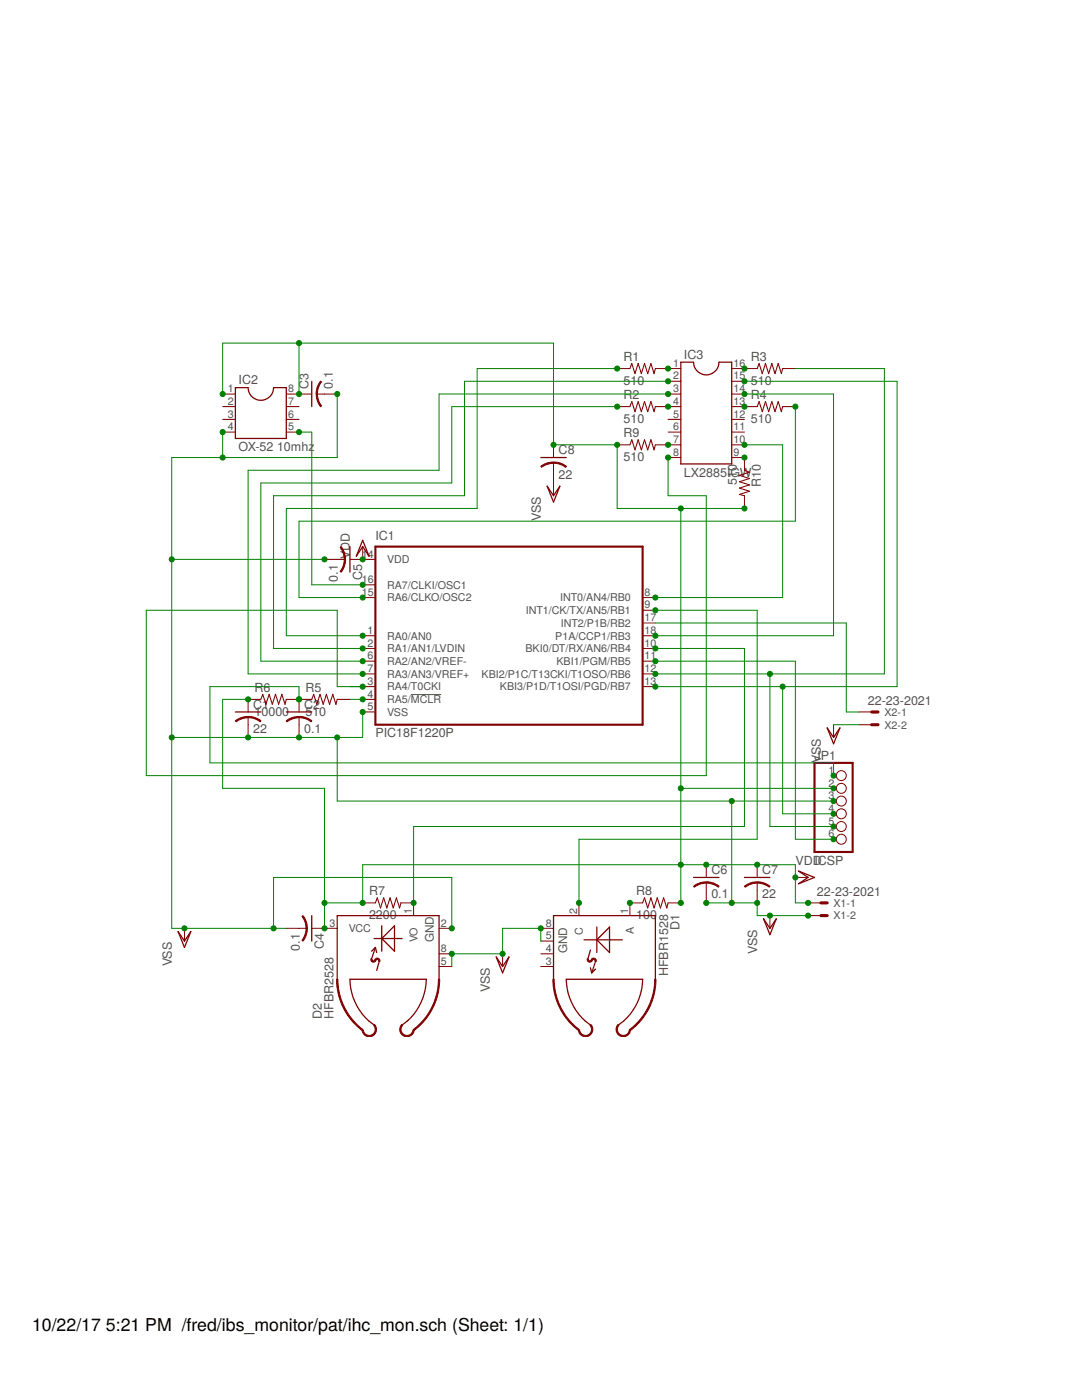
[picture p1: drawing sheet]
<svg xmlns="http://www.w3.org/2000/svg" width="216mm" height="279mm" viewBox="0 0 216 279" stroke-linecap="round" stroke-linejoin="round" font-family="sans-serif">
<path d="M82 138.6h6" fill="none" stroke="#505050" stroke-width=".2"/>
<path d="M74.9 109.1h53.3v35.5h-53.3zM162.5 152.3h7.6v17.7h-7.6z" fill="none" stroke="#800000" stroke-width=".42"/>
<g fill="none" stroke="#800000" stroke-width=".2">
<path d="M44.4 78.6h2.6M57.1 78.6h5.1M63.2 78.6h4.1M123.1 73.6h2.6M130.8 73.6h5M133.3 78.6h2.5M133.3 76.1h2.5M146 78.6h2.5M146 73.6h5.1M146 76.1h2.5M156.2 73.6h2.5M44.4 81.2h2.6"/>
<path d="M44.4 83.7h2.6M44.4 86.2h2.6M57.1 81.2h2.6M57.1 83.7h2.6M57.1 86.2h2.6M110.4 88.8v2.5M110.4 92.3v6.6M123.1 81.2h2.6M123.1 88.8h2.6M130.8 81.2h5M130.8 88.8h5M133.3 83.7h2.5"/>
<path d="M133.3 86.2h2.5M133.3 91.3h2.5M146 81.2h5.1M146 83.7h2.5M146 86.2h2.5M146 88.8h2.5M146 91.3h2.5v2.6M148.5 98.9v2.6M156.2 81.2h2.5M64.7 111.6h4.1M69.8 111.6h5.1M72.4 119.3h2.5"/>
<path d="M72.4 116.7h2.5M72.4 109.1v2.5M128.2 119.3h2.6M52 139.6h-2.5v2.5M57.1 139.6h5.1M59.7 139.6v2.5M67.3 139.6h2.5M72.4 132h2.5M72.4 134.5h2.5M72.4 137h2.5M72.4 139.6h2.5M72.4 126.9h2.5"/>
<path d="M72.4 129.4h2.5M128.2 132h2.6M128.2 134.5h2.6M128.2 137h2.6M128.2 121.8h2.6M128.2 124.3h2.6M128.2 126.9h2.6M128.2 129.4h2.6M49.5 143.1v4.1M59.7 143.1v4.1M72.4 142.1h2.5M166.3 154.8h.6"/>
<path d="M166.3 157.3h.6M166.3 159.9h.6M166.3 144.6v2.6M171.4 142.1h2.5M171.4 144.6h2.5M140.9 172.6v2.5M140.9 176.1v4.1M151.1 172.6v2.5M151.1 176.1v4.1M158.7 175.1h2.5M166.3 162.4h.6M166.3 165h.6"/>
<path d="M166.3 167.5h.6M36.8 185.3v2.5M57.1 185.3h4.1M62.2 185.3h5.1M72.4 180.2h2.5M80 180.2h2.5v2.5M87.6 192.9h2.5M87.6 190.4h2.5M87.6 185.3h2.5M100.3 190.4v2.5M107.9 192.9h2.5M107.9 190.4h2.5"/>
<path d="M107.9 185.3h2.5M107.9 187.8h2.5M115.5 180.2v2.5M128.2 180.2h-2.5v2.5M133.3 180.2h2.5M153.6 182.7v2.6M161.2 180.2h2.6M161.2 182.7h2.6"/>
<circle cx="167.9" cy="154.8" r=".99"/>
<circle cx="167.9" cy="159.9" r=".99"/>
<circle cx="167.9" cy="157.3" r=".99"/>
<circle cx="167.9" cy="162.4" r=".99"/>
<circle cx="167.9" cy="165" r=".99"/>
<circle cx="167.9" cy="167.5" r=".99"/>
</g>
<g fill="none" stroke="#800000" stroke-width=".25">
<path d="M47 77.4h2.5a2.54 2.54 0 0 0 2.5 2.5 2.54 2.54 0 0 0 2.6-2.5h2.5v10.1h-10.1zM62.2 76.1v5.1M135.8 72.3h2.6a2.54 2.54 0 0 0 2.5 2.5 2.54 2.54 0 0 0 2.6-2.5h2.5v20.3h-10.2zM107.9 91.3h5.1M109.2 97l1.2 1.9 1.3-1.9-1.3 3.2zM69.8 109.1v5.1M72.4 107.8l1.2 3.2-1.2-1.9-1.3 1.9zM47 142.1h5M57.1 142.1h5.1M165.1 145.3l1.2 1.9 1.3-1.9-1.3 3.1zM138.4 175.1h5.1M148.5 175.1h5.1"/>
<path d="M159.3 173.8l3.2 1.3-3.2 1.3 1.9-1.3zM35.5 185.9l1.3 1.9 1.3-1.9-1.3 3.2zM62.2 182.7v5.1M67.3 195.4v-12.7h20.3v12.7M74.7 187.3h5.5M74.9 189.1l-.8 2.3M74.9 189.1l-.8 .7M74.9 189.1l.3 1M75.7 191.9l-.5 1.8M76.2 184.8v5M78.7 184.8v5l-2.5-2.5zM99 191l1.3 1.9 1.3-1.9-1.3 3.2z"/>
<path d="M110.4 195.4v-12.7h20.4v12.7M116.5 187.6h7.7M117.8 189.6l-.5 1.8M117.8 193.1l.3 1.1M118.8 191.9l-.7 2.3M118.8 193.4l-.7 .8M119.1 185v5.1M121.6 185v5.1l-2.5-2.5zM152.4 183.4l1.2 1.9 1.3-1.9-1.3 3.1zM74.7 204.6a11.2 11.2 0 0 1-4.9-9.2h15.3a11.4 11.4 0 0 1-4.9 9.2M117.8 204.6a11.3 11.3 0 0 1-4.8-9.2h15.2a11.2 11.2 0 0 1-4.8 9.2"/>
</g>
<g fill="#800000" stroke="#800000" stroke-width=".2">
<path d="M117.2 191.3l.2 .1 .1 .3h.3l.2-.1 .2 .1a.53 .53 0 0 1-.7 .3 .53 .53 0 0 1-.3-.7z" fill-rule="evenodd"/>
<path d="M118.1 191.3a.54 .54 0 0 1 .6 0 .54 .54 0 0 1 .3 .6l-.3-.1-.1-.3h-.2l-.2 .2-.2-.1z" fill-rule="evenodd"/>
<path d="M130.6 195.4h.3a12.6 12.6 0 0 1-5.1 10.3l-.2-.2a12.6 12.6 0 0 0 5-10.1z" fill-rule="evenodd"/>
<path d="M110.3 195.4h.3a12.6 12.6 0 0 0 5 10.1l-.1 .2a12.8 12.8 0 0 1-5.2-10.3z" fill-rule="evenodd"/>
<path d="M123.2 204.6l.1-.1 .2 .1a1.19 1.19 0 0 0 .4 1.9 1.19 1.19 0 0 0 1.7-.9h.2a1.45 1.45 0 0 1-1.9 1.2 1.45 1.45 0 0 1-.7-2.2z" fill-rule="evenodd"/>
<path d="M115.4 205.6h.3a1.19 1.19 0 0 0 1.6 .9 1.19 1.19 0 0 0 .4-1.9l.2-.1a1.46 1.46 0 0 1-.5 2.3 1.46 1.46 0 0 1-2-1.2z" fill-rule="evenodd"/>
<path d="M74.9 191.3a.53 .53 0 0 1 .7 0 .53 .53 0 0 1 .2 .6l-.5-.4-.3 .2-.2-.1z" fill-rule="evenodd"/>
<path d="M74 191.3l.5 .5 .3-.2 .2 .1a.53 .53 0 0 1-.7 .3 .53 .53 0 0 1-.3-.7z" fill-rule="evenodd"/>
<path d="M87.5 195.4h.2a12.7 12.7 0 0 1-5.1 10.3l-.2-.2a12.6 12.6 0 0 0 5.1-10.1z" fill-rule="evenodd"/>
<path d="M67.2 195.4h.2a12.7 12.7 0 0 0 5 10.1l-.1 .2a12.7 12.7 0 0 1-5.1-10.3z" fill-rule="evenodd"/>
<path d="M80.1 204.5l.2 .1a1.2 1.2 0 0 0 .4 1.9 1.2 1.2 0 0 0 1.7-.9h.3a1.45 1.45 0 0 1-2.1 1.2 1.45 1.45 0 0 1-.5-2.3z" fill-rule="evenodd"/>
<path d="M72.2 205.6h.3a1.19 1.19 0 0 0 1.7 .9 1.19 1.19 0 0 0 .3-1.9l.2-.1a1.45 1.45 0 0 1-.4 2.3 1.45 1.45 0 0 1-2.1-1.2z" fill-rule="evenodd"/>
<path d="M49.5 143l1.4 .2 1.2 .6-.2 .3-1.4-.7-1-.2z" fill-rule="evenodd"/>
<path d="M47 143.8l1.2-.6 1.3-.2v.2l-1 .2-1.4 .7z" fill-rule="evenodd"/>
<path d="M59.7 143l1.3 .2 1.2 .6-.1 .3-.9-.6-1.5-.3z" fill-rule="evenodd"/>
<path d="M57.1 143.8l1.2-.6 1.4-.2v.2l-1 .2-1.4 .7z" fill-rule="evenodd"/>
<path d="M64 76.1l.2 .1-.7 1.4-.2 1h-.2v-.3a3.9 3.9 0 0 1 .9-2.2z" fill-rule="evenodd"/>
<path d="M63.1 78.6h.3l.1 1 .7 1.4-.2 .2-.7-1.2z" fill-rule="evenodd"/>
<path d="M61.1 185.3h.2v.8l-.4 1-.4 .7-.2-.1 .6-1.4z" fill-rule="evenodd"/>
<path d="M60.3 182.9l.2-.2 .4 .7 .4 1v.9h-.2l-.2-1z" fill-rule="evenodd"/>
<path d="M68.7 111.6h.3l-.1 .9-.4 1-.4 .7-.2-.2 .5-.8z" fill-rule="evenodd"/>
<path d="M67.9 109.2l.2-.1 .4 .7 .4 1v.8h-.2l-.1-1z" fill-rule="evenodd"/>
<path d="M140.9 176h.3a3.9 3.9 0 0 1 2.3 .9l-.2 .2-.8-.5-1.6-.4z" fill-rule="evenodd"/>
<path d="M138.4 176.9l1.2-.7 1.3-.2v.3l-1 .1-1.4 .7z" fill-rule="evenodd"/>
<path d="M151.1 176h.3a3.9 3.9 0 0 1 2.2 .9l-.1 .2-1.4-.7-1-.2z" fill-rule="evenodd"/>
<path d="M148.5 176.9l1.2-.7 1.4-.2v.3l-1 .1-1.4 .7z" fill-rule="evenodd"/>
<path d="M110.4 92.2h.3a4.1 4.1 0 0 1 2.3 .9l-.1 .2-1.4-.7-1.1-.1z" fill-rule="evenodd"/>
<path d="M107.9 93.1l1.2-.7 1.3-.2v.3l-1.5 .3-.8 .5z" fill-rule="evenodd"/>
</g>
<path d="M125.7 73.6l.4-1.1 .6 2.1 .6-2.1 .7 2.1 .6-2.1 .6 2.1 .7-2.1 .6 2.1 .3-1M151.1 73.6l.4-1.1 .6 2.1 .6-2.1 .7 2.1 .6-2.1 .6 2.1 .7-2.1 .6 2.1 .3-1M125.7 81.2l.4-1.1 .6 2.1 .6-2.1 .7 2.1 .6-2.1 .6 2.1 .7-2.1 .6 2.1 .3-1M125.7 88.8l.4-1 .6 2 .6-2 .7 2 .6-2 .6 2 .7-2 .6 2 .3-1M148.5 93.9l1.1 .3-2.1 .7 2.1 .6-2.1 .6 2.1 .7-2.1 .6 2.1 .6-2.1 .7 1 .2M151.1 81.2l.4-1.1 .6 2.1 .6-2.1 .7 2.1 .6-2.1 .6 2.1 .7-2.1 .6 2.1 .3-1M52 139.6l.4-1 .7 2 .6-2 .6 2 .7-2 .6 2 .6-2 .7 2 .2-1M62.2 139.6l.4-1 .6 2 .7-2 .6 2 .6-2 .7 2 .6-2 .6 2 .3-1M74.9 180.2l.4-1 .6 2 .7-2 .6 2 .6-2 .7 2 .6-2 .6 2 .3-1M128.2 180.2l.4-1 .6 2 .7-2 .6 2 .6-2 .7 2 .6-2 .7 2 .2-1" fill="none" stroke="#800000" stroke-width=".21"/>
<path d="M173.9 142.1h1.3M173.9 144.6h1.3M163.8 180.2h1.3M163.8 182.7h1.3" fill="none" stroke="#800000" stroke-width=".61"/>
<g fill="#008000" stroke="#008000" stroke-width=".2">
<circle cx="133.3" cy="73.6" r=".51"/>
<circle cx="133.3" cy="81.2" r=".51"/>
<circle cx="148.5" cy="73.6" r=".51"/>
<circle cx="148.5" cy="81.2" r=".51"/>
<circle cx="72.4" cy="139.6" r=".51"/>
<circle cx="82.5" cy="180.2" r=".51"/>
<circle cx="130.8" cy="129.4" r=".51"/>
<circle cx="125.7" cy="180.2" r=".51"/>
<circle cx="133.3" cy="88.8" r=".51"/>
<circle cx="130.8" cy="121.8" r=".51"/>
<circle cx="115.5" cy="180.2" r=".51"/>
<circle cx="130.8" cy="132" r=".51"/>
<circle cx="166.3" cy="167.5" r=".51"/>
<circle cx="72.4" cy="126.9" r=".51"/>
<circle cx="123.1" cy="73.6" r=".51"/>
<circle cx="72.4" cy="129.4" r=".51"/>
<circle cx="133.3" cy="76.1" r=".51"/>
<circle cx="72.4" cy="132" r=".51"/>
<circle cx="123.1" cy="81.2" r=".51"/>
<circle cx="72.4" cy="134.5" r=".51"/>
<circle cx="133.3" cy="78.6" r=".51"/>
<circle cx="153.6" cy="134.5" r=".51"/>
<circle cx="130.8" cy="134.5" r=".51"/>
<circle cx="166.3" cy="165" r=".51"/>
<circle cx="156.2" cy="137" r=".51"/>
<circle cx="130.8" cy="137" r=".51"/>
<circle cx="166.3" cy="162.4" r=".51"/>
<circle cx="148.5" cy="76.1" r=".51"/>
<circle cx="72.4" cy="119.3" r=".51"/>
<circle cx="158.7" cy="81.2" r=".51"/>
<circle cx="130.8" cy="126.9" r=".51"/>
<circle cx="148.5" cy="78.6" r=".51"/>
<circle cx="72.4" cy="137" r=".51"/>
<circle cx="133.3" cy="91.3" r=".51"/>
<circle cx="59.7" cy="86.2" r=".51"/>
<circle cx="72.4" cy="116.7" r=".51"/>
<circle cx="148.5" cy="88.8" r=".51"/>
<circle cx="130.8" cy="119.3" r=".51"/>
<circle cx="148.5" cy="91.3" r=".51"/>
<circle cx="64.7" cy="180.2" r=".51"/>
<circle cx="72.4" cy="180.2" r=".51"/>
<circle cx="135.8" cy="172.6" r=".51"/>
<circle cx="135.8" cy="157.3" r=".51"/>
<circle cx="123.1" cy="88.8" r=".51"/>
<circle cx="59.7" cy="78.6" r=".51"/>
<circle cx="59.7" cy="68.5" r=".51"/>
<circle cx="49.5" cy="139.6" r=".51"/>
<circle cx="64.7" cy="185.3" r=".51"/>
<circle cx="135.8" cy="180.2" r=".51"/>
<circle cx="166.3" cy="157.3" r=".51"/>
<circle cx="44.4" cy="78.6" r=".51"/>
<circle cx="135.8" cy="101.5" r=".51"/>
<circle cx="148.5" cy="101.5" r=".51"/>
<circle cx="140.9" cy="172.6" r=".51"/>
<circle cx="151.1" cy="172.6" r=".51"/>
<circle cx="161.2" cy="180.2" r=".51"/>
<circle cx="158.7" cy="175.1" r=".51"/>
<circle cx="110.4" cy="88.8" r=".51"/>
<circle cx="72.4" cy="111.6" r=".51"/>
<circle cx="34.3" cy="111.6" r=".51"/>
<circle cx="44.4" cy="91.3" r=".51"/>
<circle cx="34.3" cy="147.2" r=".51"/>
<circle cx="49.5" cy="147.2" r=".51"/>
<circle cx="59.7" cy="147.2" r=".51"/>
<circle cx="67.3" cy="147.2" r=".51"/>
<circle cx="64.7" cy="111.6" r=".51"/>
<circle cx="54.6" cy="185.3" r=".51"/>
<circle cx="90.1" cy="185.3" r=".51"/>
<circle cx="166.3" cy="159.9" r=".51"/>
<circle cx="67.3" cy="78.6" r=".51"/>
<circle cx="44.4" cy="86.2" r=".51"/>
<circle cx="72.4" cy="142.1" r=".51"/>
<circle cx="140.9" cy="180.2" r=".51"/>
<circle cx="151.1" cy="180.2" r=".51"/>
<circle cx="146" cy="159.9" r=".51"/>
<circle cx="146" cy="180.2" r=".51"/>
<circle cx="161.2" cy="182.7" r=".51"/>
<circle cx="153.6" cy="182.7" r=".51"/>
<circle cx="36.8" cy="185.3" r=".51"/>
<circle cx="100.3" cy="190.4" r=".51"/>
<circle cx="107.9" cy="185.3" r=".51"/>
<circle cx="90.1" cy="190.4" r=".51"/>
<circle cx="59.7" cy="139.6" r=".51"/>
<circle cx="166.3" cy="154.8" r=".51"/>
</g>
<g fill="none" stroke="#008000" stroke-width=".2">
<path d="M44.4 78.6v-10.1h66v20.3h12.7v12.7h25.4M59.7 68.5v10.1M67.3 78.6v12.7h-33v94h22.8M123.1 73.6h-27.9v27.9h-38.1v25.4h15.3M133.3 76.1h-40.6v22.8h-38.1v30.5h17.8M133.3 78.6h-45.7v15.3h-38.1v40.6h22.9M148.5 78.6h17.8v48.3h-35.5M148.5 76.1h30.5v60.9h-48.2M158.7 73.6h17.8v60.9h-45.7M44.4 86.2v5.1M59.7 86.2h2.5v30.5h10.2M123.1 81.2h-33v15.2h-38.1v35.6h20.4"/>
<path d="M133.3 91.3v7.6h7.6v55.9h-111.7v-33h38.1v15.2h5.1M148.5 88.8h7.7v30.5h-25.4M158.7 81.2v22.8h-99v15.3h12.7M34.3 111.6h30.4M135.8 101.5v78.7M49.5 139.6h-5.1v17.7h20.3v28M59.7 139.6v-2.6h-17.8v15.3h124.4v2.5M69.8 139.6h2.6M130.8 129.4h17.7v35.6h-66v15.2M130.8 121.8h20.3v45.7h-35.6v12.7M130.8 132h27.9v35.5h7.6M130.8 124.3h38.1v17.8h2.5"/>
<path d="M153.6 134.5v30.5h12.7M156.2 137v25.4h10.1M67.3 147.2v12.7h99M72.4 142.1v5.1h-38.1M135.8 157.3h30.5M146 159.9v20.3M166.3 144.6h5.1M54.6 185.3v-10.2h35.5v10.2M64.7 180.2h7.7v-7.6h86.3v7.6h2.5M107.9 187.8v-2.5h-7.6v5.1h-10.2v2.5M140.9 180.2h10.2v2.5h10.1"/>
</g>
<g font-size="3.5">
<text x="6.4" y="265.7">10/22/17</text>
<text x="21.1" y="265.7">5:21 PM /fred/ibs_monitor/pat/ihc_mon.sch (Sheet: 1/1)</text>
</g>
<g font-size="2.5" fill="#505050">
<text x="136.5" y="71.6">IC3</text>
<text x="47.6" y="76.7">IC2</text>
<text x="61.6" y="77.6" transform="rotate(-90 61.6 77.6)">C3</text>
<text x="66.4" y="77.6" transform="rotate(-90 66.4 77.6)">0.1</text>
<text x="124.4" y="76.8">510</text>
<text x="124.4" y="72">R1</text>
<text x="149.8" y="76.8">510</text>
<text x="149.8" y="72">R3</text>
<text x="124.4" y="79.7">R2</text>
<text x="149.8" y="79.7">R4</text>
<text x="124.4" y="84.5">510</text>
<text x="124.4" y="87.3">R9</text>
<text x="149.8" y="84.5">510</text>
<text x="47.6" y="90">OX-52</text>
<text x="55.3" y="90">10mhz</text>
<text x="111.5" y="95.5">22</text>
<text x="111.5" y="90.7">C8</text>
<text x="124.4" y="92.1">510</text>
<text x="136.5" y="95.1">LX2885IGW</text>
<text x="147" y="96.8" transform="rotate(-90 147 96.8)">510</text>
<text x="151.8" y="97.2" transform="rotate(-90 151.8 97.2)">R10</text>
<text x="74.9" y="107.8">IC1</text>
<text x="107.9" y="104" transform="rotate(-90 107.9 104)">VSS</text>
<text x="69.8" y="111.6" transform="rotate(-90 69.8 111.6)">VDD</text>
<text x="67.4" y="116.1" transform="rotate(-90 67.4 116.1)">0.1</text>
<text x="72.2" y="115.8" transform="rotate(-90 72.2 115.8)">C5</text>
<text x="50.5" y="141.5">C1</text>
<text x="50.8" y="142.9">10000</text>
<text x="50.8" y="138.1">R6</text>
<text x="60.7" y="141.5">C2</text>
<text x="60.9" y="142.9">510</text>
<text x="60.9" y="138.1">R5</text>
<text x="173.2" y="140.7">22-23-2021</text>
<text x="50.5" y="146.3">22</text>
<text x="60.7" y="146.3">0.1</text>
<text x="74.9" y="147.2">PIC18F1220P</text>
<text x="162.5" y="151.6">JP1</text>
<text x="163.8" y="152.3" transform="rotate(-90 163.8 152.3)">VSS</text>
<text x="158.7" y="172.6">VDD</text>
<text x="162.5" y="172.6">ICSP</text>
<text x="73.6" y="178.7">R7</text>
<text x="127" y="178.7">R8</text>
<text x="141.9" y="179.3">0.1</text>
<text x="141.9" y="174.5">C6</text>
<text x="152.1" y="179.3">22</text>
<text x="152.1" y="174.5">C7</text>
<text x="163" y="178.8">22-23-2021</text>
<text x="73.6" y="183.5">2200</text>
<text x="127" y="183.5">100</text>
<text x="135.6" y="185.7" transform="rotate(-90 135.6 185.7)">D1</text>
<text x="59.8" y="189.8" transform="rotate(-90 59.8 189.8)">0.1</text>
<text x="64.6" y="189.5" transform="rotate(-90 64.6 189.5)">C4</text>
<text x="151.1" y="190.3" transform="rotate(-90 151.1 190.3)">VSS</text>
<text x="34.3" y="192.9" transform="rotate(-90 34.3 192.9)">VSS</text>
<text x="97.8" y="198" transform="rotate(-90 97.8 198)">VSS</text>
<text x="133.3" y="194.8" transform="rotate(-90 133.3 194.8)">HFBR1528</text>
<text x="64.2" y="203.3" transform="rotate(-90 64.2 203.3)">D2</text>
<text x="66.5" y="203.3" transform="rotate(-90 66.5 203.3)">HFBR2528</text>
</g>
<g font-size="2.3" fill="#505050">
<text x="86.6" y="188.1" transform="rotate(-90 86.6 188.1)">GND</text>
<text x="113.1" y="190.2" transform="rotate(-90 113.1 190.2)">GND</text>
</g>
<g font-size="2.1" fill="#505050">
<text x="134.3" y="73.2">1</text>
<text x="134.3" y="75.7">2</text>
<text x="146.4" y="75.7">15</text>
<text x="146.4" y="73.2">16</text>
<text x="45.4" y="78.3">1</text>
<text x="45.4" y="80.8">2</text>
<text x="45.4" y="83.3">3</text>
<text x="57.5" y="83.3">6</text>
<text x="57.5" y="80.8">7</text>
<text x="57.5" y="78.3">8</text>
<text x="134.3" y="78.3">3</text>
<text x="134.3" y="80.8">4</text>
<text x="134.3" y="83.3">5</text>
<text x="146.4" y="83.3">12</text>
<text x="146.4" y="80.8">13</text>
<text x="146.4" y="78.3">14</text>
<text x="45.4" y="85.9">4</text>
<text x="57.5" y="85.9">5</text>
<text x="134.3" y="85.9">6</text>
<text x="134.3" y="88.4">7</text>
<text x="146.4" y="88.4">10</text>
<text x="146.4" y="85.9">11</text>
<text x="134.3" y="91">8</text>
<text x="146.4" y="91">9</text>
<text x="72.2" y="111.3">14</text>
<text x="77.2" y="112.4">VDD</text>
<text x="72.2" y="118.9">15</text>
<text x="72.2" y="116.4">16</text>
<text x="77.2" y="117.5">RA7/CLKI/OSC1</text>
<text x="128.6" y="118.9">8</text>
<text x="77.2" y="120">RA6/CLKO/OSC2</text>
<text x="104.9" y="122.6">INT1/CK/TX/AN5/RB1</text>
<text x="111.8" y="120">INT0/AN4/RB0</text>
<text x="111.9" y="125.1">INT2/P1B/RB2</text>
<text x="128.6" y="121.4">9</text>
<text x="128.6" y="124">17</text>
<text x="73.4" y="131.6">6</text>
<text x="73.4" y="126.5">1</text>
<text x="73.4" y="129.1">2</text>
<text x="77.2" y="127.6">RA0/AN0</text>
<text x="77.2" y="130.2">RA1/AN1/LVDIN</text>
<text x="104.9" y="130.2">BKI0/DT/RX/AN6/RB4</text>
<text x="110.8" y="127.6">P1A/CCP1/RB3</text>
<text x="128.6" y="126.5">18</text>
<text x="128.6" y="129.1">10</text>
<text x="128.6" y="131.6">11</text>
<text x="73.4" y="134.1">7</text>
<text x="73.4" y="136.7">3</text>
<text x="77.2" y="132.7">RA2/AN2/VREF-</text>
<text x="77.2" y="135.2">RA3/AN3/VREF+</text>
<text x="77.2" y="137.8">RA4/T0CKI</text>
<text x="96.1" y="135.2">KBI2/P1C/T13CKI/T1OSO/RB6</text>
<text x="99.8" y="137.8">KBI3/P1D/T1OSI/PGD/RB7</text>
<text x="111" y="132.7">KBI1/PGM/RB5</text>
<text x="128.6" y="134.1">12</text>
<text x="128.6" y="136.7">13</text>
<text x="73.4" y="139.2">4</text>
<text x="73.4" y="141.7">5</text>
<text x="77.2" y="140.3">RA5/MCLR</text>
<text x="77.2" y="142.9">VSS</text>
<text x="176.5" y="142.9">X2-1</text>
<text x="176.5" y="145.4">X2-2</text>
<text x="165.3" y="154.4">1</text>
<text x="165.3" y="157">2</text>
<text x="165.3" y="159.5">3</text>
<text x="165.3" y="162.1">4</text>
<text x="165.3" y="164.6">5</text>
<text x="165.3" y="167.1">6</text>
<text x="65.7" y="184.9">3</text>
<text x="82.2" y="182.4" transform="rotate(-90 82.2 182.4)">1</text>
<text x="88" y="184.9">2</text>
<text x="108.9" y="184.9">8</text>
<text x="115.2" y="182.4" transform="rotate(-90 115.2 182.4)">2</text>
<text x="125.3" y="182.4" transform="rotate(-90 125.3 182.4)">1</text>
<text x="166.3" y="181">X1-1</text>
<text x="166.3" y="183.5">X1-2</text>
<text x="69.6" y="186">VCC</text>
<text x="83.3" y="188.1" transform="rotate(-90 83.3 188.1)">VO</text>
<text x="88" y="190">8</text>
<text x="108.9" y="190">4</text>
<text x="108.9" y="187.5">5</text>
<text x="116.3" y="186.6" transform="rotate(-90 116.3 186.6)">C</text>
<text x="126.5" y="186.5" transform="rotate(-90 126.5 186.5)">A</text>
<text x="88" y="192.5">5</text>
<text x="108.9" y="192.5">3</text>
</g>
</svg>
